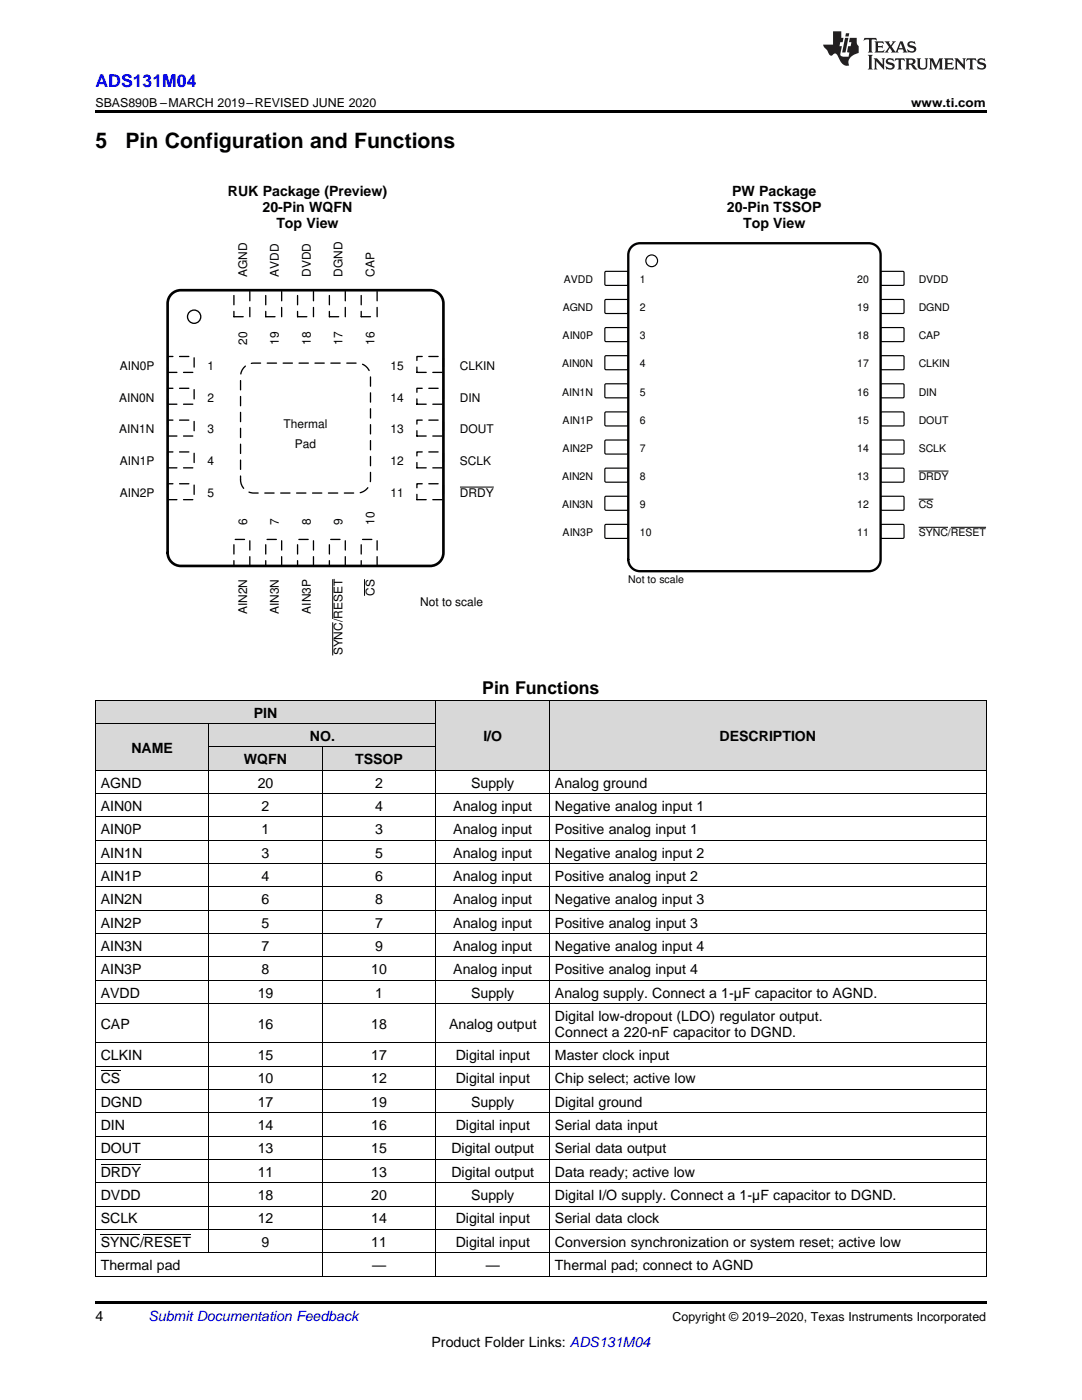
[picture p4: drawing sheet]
<svg xmlns="http://www.w3.org/2000/svg" width="216mm" height="279mm" viewBox="0 0 216 279" stroke-linecap="round" stroke-linejoin="round" font-family="sans-serif">
<g fill="#d8d8d8">
<path d="M87 139.8h22.7v14h-22.7z"/>
<path d="M109.7 139.8h87.1v14h-87.1z"/>
<path d="M19 144.5h22.7v9.3h-22.7z"/>
<path d="M41.7 149.1h22.6v4.7h-22.6z"/>
<path d="M64.3 149.1h22.7v4.7h-22.7z"/>
<path d="M41.7 144.5h22.6v4.6h-22.6z"/>
<path d="M64.3 144.5h22.7v4.6h-22.7z"/>
<path d="M19 139.8h22.7v4.7h-22.7z"/>
<path d="M41.7 139.8h22.6v4.7h-22.6z"/>
<path d="M64.3 139.8h22.7v4.7h-22.7z"/>
</g>
<path d="M19 254.7h.2zM64.2 254.7h.1zM86.9 254.7h.1zM109.6 254.7h.1zM196.7 254.7h.1zM19 259.7h177.8v.5h-177.8z" fill="#000"/>
<g fill="none" stroke="#000" stroke-width=".2">
<path d="M19 139.8h177.8M19.1 139.8v114.9M87 139.8v114.9M109.6 139.8v114.9M196.8 139.8v114.9M19 158.4h177.8M19 153.7h177.8M19 144.4h68M41.6 144.4v105.7M41.7 149.1h45.3M64.3 149.1v105.6M19 177h177.8"/>
<path d="M19 172.3h177.8M19 167.7h177.8M19 163h177.8M19 195.6h177.8M19 191h177.8M19 186.3h177.8M19 181.7h177.8M19 217.4h177.8M19 212.8h177.8M19 208.1h177.8M19 200.3h177.8M19 236.1h177.8"/>
<path d="M19 231.4h177.8M19 226.7h177.8M19 222.1h177.8M19 254.7h177.8M19 250h177.8M19 245.4h177.8M19 240.7h177.8"/>
</g>
<path d="M46.7 57.9h3.2v5.3h-3.2z" fill-rule="evenodd" fill="#fff"/>
<path d="M46.7 57.9h3.2v5.3h-3.2z" fill="none" stroke="#000" stroke-width=".26" stroke-dasharray="1.9 1.3"/>
<path d="M46.7 107.7h3.2v5.2h-3.2z" fill-rule="evenodd" fill="#fff"/>
<path d="M46.7 107.7h3.2v5.2h-3.2z" fill="none" stroke="#000" stroke-width=".26" stroke-dasharray="1.9 1.3"/>
<path d="M33.4 71.1h5.3v3.2h-5.3z" fill-rule="evenodd" fill="#fff"/>
<path d="M33.4 71.1h5.3v3.2h-5.3z" fill="none" stroke="#000" stroke-width=".26" stroke-dasharray="1.9 1.3"/>
<path d="M83.2 71.1h5.3v3.2h-5.3z" fill-rule="evenodd" fill="#fff"/>
<path d="M83.2 71.1h5.3v3.2h-5.3z" fill="none" stroke="#000" stroke-width=".26" stroke-dasharray="1.9 1.3"/>
<path d="M53 57.9h3.2v5.3h-3.2z" fill-rule="evenodd" fill="#fff"/>
<path d="M53 57.9h3.2v5.3h-3.2z" fill="none" stroke="#000" stroke-width=".26" stroke-dasharray="1.9 1.3"/>
<path d="M53 107.7h3.2v5.2h-3.2z" fill-rule="evenodd" fill="#fff"/>
<path d="M53 107.7h3.2v5.2h-3.2z" fill="none" stroke="#000" stroke-width=".26" stroke-dasharray="1.9 1.3"/>
<path d="M33.4 77.5h5.3v3.2h-5.3z" fill-rule="evenodd" fill="#fff"/>
<path d="M33.4 77.5h5.3v3.2h-5.3z" fill="none" stroke="#000" stroke-width=".26" stroke-dasharray="1.9 1.3"/>
<path d="M83.2 77.5h5.3v3.2h-5.3z" fill-rule="evenodd" fill="#fff"/>
<path d="M83.2 77.5h5.3v3.2h-5.3z" fill="none" stroke="#000" stroke-width=".26" stroke-dasharray="1.9 1.3"/>
<path d="M59.4 57.9h3.2v5.3h-3.2z" fill-rule="evenodd" fill="#fff"/>
<path d="M59.4 57.9h3.2v5.3h-3.2z" fill="none" stroke="#000" stroke-width=".26" stroke-dasharray="1.9 1.3"/>
<path d="M59.4 107.7h3.2v5.2h-3.2z" fill-rule="evenodd" fill="#fff"/>
<path d="M59.4 107.7h3.2v5.2h-3.2z" fill="none" stroke="#000" stroke-width=".26" stroke-dasharray="1.9 1.3"/>
<path d="M33.4 83.8h5.3v3.2h-5.3z" fill-rule="evenodd" fill="#fff"/>
<path d="M33.4 83.8h5.3v3.2h-5.3z" fill="none" stroke="#000" stroke-width=".26" stroke-dasharray="1.9 1.3"/>
<path d="M83.2 83.8h5.3v3.2h-5.3z" fill-rule="evenodd" fill="#fff"/>
<path d="M83.2 83.8h5.3v3.2h-5.3z" fill="none" stroke="#000" stroke-width=".26" stroke-dasharray="1.9 1.3"/>
<path d="M65.7 57.9h3.2v5.3h-3.2z" fill-rule="evenodd" fill="#fff"/>
<path d="M65.7 57.9h3.2v5.3h-3.2z" fill="none" stroke="#000" stroke-width=".26" stroke-dasharray="1.9 1.3"/>
<path d="M65.7 107.7h3.2v5.2h-3.2z" fill-rule="evenodd" fill="#fff"/>
<path d="M65.7 107.7h3.2v5.2h-3.2z" fill="none" stroke="#000" stroke-width=".26" stroke-dasharray="1.9 1.3"/>
<path d="M66.4 115.6v7.9M66.4 124.2v6.6" fill="none" stroke="#000" stroke-width=".2"/>
<path d="M33.4 90.2h5.3v3.2h-5.3z" fill-rule="evenodd" fill="#fff"/>
<path d="M33.4 90.2h5.3v3.2h-5.3z" fill="none" stroke="#000" stroke-width=".26" stroke-dasharray="1.9 1.3"/>
<path d="M83.2 90.2h5.3v3.2h-5.3z" fill-rule="evenodd" fill="#fff"/>
<path d="M83.2 90.2h5.3v3.2h-5.3z" fill="none" stroke="#000" stroke-width=".26" stroke-dasharray="1.9 1.3"/>
<path d="M72.1 57.9h3.2v5.3h-3.2z" fill-rule="evenodd" fill="#fff"/>
<path d="M72.1 57.9h3.2v5.3h-3.2z" fill="none" stroke="#000" stroke-width=".26" stroke-dasharray="1.9 1.3"/>
<path d="M72.1 107.7h3.2v5.2h-3.2z" fill-rule="evenodd" fill="#fff"/>
<path d="M72.1 107.7h3.2v5.2h-3.2z" fill="none" stroke="#000" stroke-width=".26" stroke-dasharray="1.9 1.3"/>
<path d="M72.7 115.6v3.3" fill="none" stroke="#000" stroke-width=".2"/>
<path d="M33.4 96.5h5.3v3.2h-5.3z" fill-rule="evenodd" fill="#fff"/>
<path d="M33.4 96.5h5.3v3.2h-5.3z" fill="none" stroke="#000" stroke-width=".26" stroke-dasharray="1.9 1.3"/>
<path d="M83.2 96.5h5.3v3.2h-5.3z" fill-rule="evenodd" fill="#fff"/>
<path d="M83.2 96.5h5.3v3.2h-5.3z" fill="none" stroke="#000" stroke-width=".26" stroke-dasharray="1.9 1.3"/>
<path d="M91.8 97.2h6.7" fill="none" stroke="#000" stroke-width=".2"/>
<circle cx="38.7" cy="63.2" r="1.32" fill="none" stroke="#000" stroke-width=".26"/>
<path d="M34.4 58.5l1.1-.5 .6-.1h49.7a2.65 2.65 0 0 1 2.7 2.7v49.7a2.65 2.65 0 0 1-2.7 2.6h-49.7a2.64 2.64 0 0 1-2.7-2.6v-49.7a2.64 2.64 0 0 1 1-2.1z" fill="none" stroke="#000" stroke-width=".53"/>
<path d="M49 73l1-.5h.6h20.7a2.65 2.65 0 0 1 2.6 2.6v20.7a2.65 2.65 0 0 1-2.6 2.6h-20.7a2.64 2.64 0 0 1-2.6-2.6v-20.7a2.64 2.64 0 0 1 1-2.1z" fill-rule="evenodd" fill="#fff"/>
<path d="M49 73l1-.5h.6h20.7a2.65 2.65 0 0 1 2.6 2.6v20.7a2.65 2.65 0 0 1-2.6 2.6h-20.7a2.64 2.64 0 0 1-2.6-2.6v-20.7a2.64 2.64 0 0 1 1-2.1z" fill="none" stroke="#000" stroke-width=".26" stroke-dasharray="1.9 1.3"/>
<path d="M120.8 54.2h4.5v2.7h-4.5z" fill-rule="evenodd" fill="#fff"/>
<path d="M120.8 54.2h4.5v2.7h-4.5z" fill="none" stroke="#000" stroke-width=".23"/>
<path d="M175.8 54.2h4.5v2.7h-4.5z" fill-rule="evenodd" fill="#fff"/>
<path d="M175.8 54.2h4.5v2.7h-4.5z" fill="none" stroke="#000" stroke-width=".23"/>
<path d="M120.8 59.8h4.5v2.7h-4.5z" fill-rule="evenodd" fill="#fff"/>
<path d="M120.8 59.8h4.5v2.7h-4.5z" fill="none" stroke="#000" stroke-width=".23"/>
<path d="M175.8 59.8h4.5v2.7h-4.5z" fill-rule="evenodd" fill="#fff"/>
<path d="M175.8 59.8h4.5v2.7h-4.5z" fill="none" stroke="#000" stroke-width=".23"/>
<path d="M120.8 65.4h4.5v2.7h-4.5z" fill-rule="evenodd" fill="#fff"/>
<path d="M120.8 65.4h4.5v2.7h-4.5z" fill="none" stroke="#000" stroke-width=".23"/>
<path d="M175.8 65.4h4.5v2.7h-4.5z" fill-rule="evenodd" fill="#fff"/>
<path d="M175.8 65.4h4.5v2.7h-4.5z" fill="none" stroke="#000" stroke-width=".23"/>
<path d="M120.8 71.1h4.5v2.6h-4.5z" fill-rule="evenodd" fill="#fff"/>
<path d="M120.8 71.1h4.5v2.6h-4.5z" fill="none" stroke="#000" stroke-width=".23"/>
<path d="M175.8 71.1h4.5v2.6h-4.5z" fill-rule="evenodd" fill="#fff"/>
<path d="M175.8 71.1h4.5v2.6h-4.5z" fill="none" stroke="#000" stroke-width=".23"/>
<path d="M120.8 76.7h4.5v2.6h-4.5z" fill-rule="evenodd" fill="#fff"/>
<path d="M120.8 76.7h4.5v2.6h-4.5z" fill="none" stroke="#000" stroke-width=".23"/>
<path d="M175.8 76.7h4.5v2.6h-4.5z" fill-rule="evenodd" fill="#fff"/>
<path d="M175.8 76.7h4.5v2.6h-4.5z" fill="none" stroke="#000" stroke-width=".23"/>
<path d="M120.8 82.3h4.5v2.6h-4.5z" fill-rule="evenodd" fill="#fff"/>
<path d="M120.8 82.3h4.5v2.6h-4.5z" fill="none" stroke="#000" stroke-width=".23"/>
<path d="M175.8 82.3h4.5v2.6h-4.5z" fill-rule="evenodd" fill="#fff"/>
<path d="M175.8 82.3h4.5v2.6h-4.5z" fill="none" stroke="#000" stroke-width=".23"/>
<path d="M120.8 87.9h4.5v2.7h-4.5z" fill-rule="evenodd" fill="#fff"/>
<path d="M120.8 87.9h4.5v2.7h-4.5z" fill="none" stroke="#000" stroke-width=".23"/>
<path d="M175.8 87.9h4.5v2.7h-4.5z" fill-rule="evenodd" fill="#fff"/>
<path d="M175.8 87.9h4.5v2.7h-4.5z" fill="none" stroke="#000" stroke-width=".23"/>
<path d="M120.8 93.5h4.5v2.7h-4.5z" fill-rule="evenodd" fill="#fff"/>
<path d="M120.8 93.5h4.5v2.7h-4.5z" fill="none" stroke="#000" stroke-width=".23"/>
<path d="M175.8 93.5h4.5v2.7h-4.5z" fill-rule="evenodd" fill="#fff"/>
<path d="M175.8 93.5h4.5v2.7h-4.5z" fill="none" stroke="#000" stroke-width=".23"/>
<path d="M183.3 94h6" fill="none" stroke="#000" stroke-width=".2"/>
<path d="M120.8 99.1h4.5v2.7h-4.5z" fill-rule="evenodd" fill="#fff"/>
<path d="M120.8 99.1h4.5v2.7h-4.5z" fill="none" stroke="#000" stroke-width=".23"/>
<path d="M175.8 99.1h4.5v2.7h-4.5z" fill-rule="evenodd" fill="#fff"/>
<path d="M175.8 99.1h4.5v2.7h-4.5z" fill="none" stroke="#000" stroke-width=".23"/>
<path d="M183.3 99.6h2.9" fill="none" stroke="#000" stroke-width=".2"/>
<path d="M120.8 104.7h4.5v2.7h-4.5z" fill-rule="evenodd" fill="#fff"/>
<path d="M120.8 104.7h4.5v2.7h-4.5z" fill="none" stroke="#000" stroke-width=".23"/>
<path d="M175.8 104.7h4.5v2.7h-4.5z" fill-rule="evenodd" fill="#fff"/>
<g fill="none" stroke="#000" stroke-width=".23">
<path d="M175.8 104.7h4.5v2.7h-4.5z"/>
<circle cx="130" cy="52" r="1.17"/>
</g>
<path d="M183.3 105.2h5.9M189.7 105.2h7.1" fill="none" stroke="#000" stroke-width=".2"/>
<path d="M125.9 49.4a2.33 2.33 0 0 1 1.8-.9h45.7a2.34 2.34 0 0 1 2.3 2.4v60.8a2.34 2.34 0 0 1-2.3 2.3h-45.7a2.34 2.34 0 0 1-2.3-2.3v-60.8v-.6z" fill="none" stroke="#000" stroke-width=".47"/>
<path d="M19 22h177.8v.5h-177.8z" fill="#000"/>
<g fill="#231f20">
<path d="M172.5 7.6l-.1 .5 .4-.2h.6v.1v2.1l-.2 .4h.9l-.2-.4v-2.1l.1-.1h.5l.5 .2-.2-.5zM174.5 8.3l.2 .3v1.5l-.2 .4h1.8l.2-.6a1.04 1.04 0 0 1-1.3 .2v-.7h.6l.3 .2v-.6l-.3 .2h-.6v-.6l.8-.1 .4 .3-.2-.5zM176.5 8.3l.9 1.1-.9 1.1h.8l-.2-.2 .4-.7 .5 .7-.2 .2h1.5l-.2-.2 .2-.4h.9l.1 .4-.2 .2h1l-.3-.3-.7-1.9h-.5l-.9 2-.8-1 .9-1h-.8l.1 .3-.4 .5-.3-.6 .1-.2zM179.7 8.6l.4 1h-.7zM181.3 8.4a.63 .63 0 0 0-.2 .7 .63 .63 0 0 0 .6 .4l.6 .2 .1 .2a.75 .75 0 0 1-.7 .4 .75 .75 0 0 1-.6-.5l.1 .7 .1-.1a1.11 1.11 0 0 0 1.5-.6 1.13 1.13 0 0 0-1.2-.8l-.1-.4a1.04 1.04 0 0 1 1.2 .2l-.2-.5-.2 .1-.4-.2zM173.2 10.9l.2 .4v2.2l-.2 .4h1l-.3-.4v-2.2l.3-.4zM174.3 11.6l.3 .4v1.5l-.3 .4h.8l-.2-.4v-1.3l1.5 1.7v-1.9l.2-.4h-.7l.2 .4v.9l-1.1-1.3zM177 11.8a.62 .62 0 0 0-.2 .7 .62 .62 0 0 0 .6 .4l.6 .1 .1 .3a.76 .76 0 0 1-.7 .3 .76 .76 0 0 1-.7-.4l.2 .7 .1-.1a1.11 1.11 0 0 0 1.5-.6 1.13 1.13 0 0 0-1.2-.8l-.1-.4a1.04 1.04 0 0 1 1.2 .2l-.2-.6-.2 .1-.5-.1zM178.7 11.6l-.2 .6a.61 .61 0 0 1 .8-.3v1.6l-.2 .4h.9l-.2-.4v-1.6a.63 .63 0 0 1 .7 .3l-.1-.6zM180.6 11.6l.3 .4v1.5l-.3 .4h1l-.2-.2-.1-.8 .6 .2a.76 .76 0 0 0 1.2 .7l-1-1a.58 .58 0 0 0 .6-.5 .58 .58 0 0 0-.5-.6zM181.4 11.9h.1a.45 .45 0 0 1 .5 .1 .45 .45 0 0 1 .1 .5l-.8 .2zM182.9 11.6l.2 .2a2.17 2.17 0 0 0 .3 1.9 .99 .99 0 0 0 1.6-.6v-1.1l.2-.4h-.7l.2 .2a1.92 1.92 0 0 1-.2 1.8 .6 .6 0 0 1-.9-.5v-1.1l.2-.4zM185.4 11.6l.2 .4v1.5l-.2 .4h.7l-.2-.4v-1.4l.8 1.8 .8-1.8v1.4l-.2 .4h.9l-.2-.4v-1.5l.2-.4h-.8l-.6 1.5-.6-1.5zM188.4 11.6l.2 .4v1.5l-.2 .4h1.8l.1-.6a1.04 1.04 0 0 1-1.2 .1v-.6h.5l.4 .2v-.6l-.4 .2h-.5v-.7h.8l.3 .3-.1-.6zM190.5 11.6l.2 .4v1.5l-.2 .4h.7l-.2-.4v-1.3l1.5 1.7v-1.9l.2-.4h-.7l.2 .4v.9l-1.1-1.3zM192.9 11.6l-.1 .6a.61 .61 0 0 1 .7-.3l.1 1.6-.3 .4h1l-.3-.4 .1-1.6a.63 .63 0 0 1 .7 .3l-.1-.6zM195.2 11.8a.62 .62 0 0 0-.2 .7 .62 .62 0 0 0 .6 .4l.6 .1 .1 .3a.76 .76 0 0 1-.7 .3 .76 .76 0 0 1-.6-.4l.1 .7 .1-.1a1.11 1.11 0 0 0 1.6-.6 1.13 1.13 0 0 0-1.3-.8l-.1-.4a1.04 1.04 0 0 1 1.2 .2l-.1-.6-.2 .1-.5-.1z"/>
<path d="M166.2 6.3v2.6h-1.9v.4l.8 .9a.91 .91 0 0 0 1 .8 .56 .56 0 0 1 .5-.3 .56 .56 0 0 1 .5 .3l.4 .8a1.53 1.53 0 0 0 1.9 1.2 1.54 1.54 0 0 1 1-2.1l.9-.3v-1.4a1.52 1.52 0 0 1-.4-1.6h-1.3l-.2 .8h.5l-.2 .8h-.5l-.1 1v.2l.4 .1-.2 .8a1.93 1.93 0 0 1-1.6-.3l.3-1.8h-.5l.2-.8h.4l.2-.8h-.4v-1.3zM168.6 7.6l-.6 2.9h.7l.6-2.9zM168.8 6.6l-.1 .7h.6l.2-.7z"/>
</g>
<path d="M20.1 213.7h3.9M20.1 232.4h8M20.1 246.3h7.8M28.7 246.3h9.4" fill="none" stroke="#000" stroke-width=".2"/>
<g font-size="4.2">
<text x="19" y="29.6">5</text>
<text x="25" y="29.6">Pin Configuration and Functions</text>
</g>
<text font-size="3.5" fill="#00f" x="19" y="17.3">ADS131M04</text>
<text font-size="3.5" x="96.2" y="138.5">Pin Functions</text>
<g font-size="2.8">
<text x="45.5" y="39.1">RUK Package (Preview)</text>
<text x="146.1" y="39.1">PW Package</text>
<text x="52.4" y="42.3">20-Pin WQFN</text>
<text x="55.1" y="45.4">Top View</text>
<text x="145.1" y="42.3">20-Pin TSSOP</text>
<text x="148.3" y="45.5">Top View</text>
<text x="50.7" y="143.2">PIN</text>
<text x="61.8" y="147.8">NO.</text>
<text x="96.4" y="147.8">I/O</text>
<text x="143.6" y="147.8">DESCRIPTION</text>
<text x="26.2" y="150.2">NAME</text>
<text x="48.7" y="152.5">WQFN</text>
<text x="70.9" y="152.5">TSSOP</text>
<text x="20.1" y="157.2">AGND</text>
<text x="20.1" y="161.8">AIN0N</text>
<text x="51.4" y="157.2">20</text>
<text x="52.2" y="161.8">2</text>
<text x="74.9" y="157.2">2</text>
<text x="74.9" y="161.8">4</text>
<text x="90.5" y="161.8">Analog input</text>
<text x="94" y="157.2">Supply</text>
<text x="110.7" y="157.2">Analog ground</text>
<text x="110.7" y="161.8">Negative analog input 1</text>
<text x="20.1" y="166.5">AIN0P</text>
<text x="52.2" y="166.5">1</text>
<text x="74.9" y="166.5">3</text>
<text x="90.5" y="166.5">Analog input</text>
<text x="110.7" y="166.5">Positive analog input 1</text>
<text x="20.1" y="171.1">AIN1N</text>
<text x="52.2" y="171.1">3</text>
<text x="74.9" y="171.1">5</text>
<text x="90.5" y="171.1">Analog input</text>
<text x="110.7" y="171.1">Negative analog input 2</text>
<text x="20.1" y="175.8">AIN1P</text>
<text x="52.2" y="175.8">4</text>
<text x="74.9" y="175.8">6</text>
<text x="90.5" y="175.8">Analog input</text>
<text x="110.7" y="175.8">Positive analog input 2</text>
<text x="20.1" y="180.4">AIN2N</text>
<text x="20.1" y="185.1">AIN2P</text>
<text x="52.2" y="180.4">6</text>
<text x="52.2" y="185.1">5</text>
<text x="74.9" y="180.4">8</text>
<text x="74.9" y="185.1">7</text>
<text x="90.5" y="180.4">Analog input</text>
<text x="90.5" y="185.1">Analog input</text>
<text x="110.7" y="180.4">Negative analog input 3</text>
<text x="110.7" y="185.1">Positive analog input 3</text>
<text x="20.1" y="189.8">AIN3N</text>
<text x="52.2" y="189.8">7</text>
<text x="74.9" y="189.8">9</text>
<text x="90.5" y="189.8">Analog input</text>
<text x="110.7" y="189.8">Negative analog input 4</text>
<text x="20.1" y="194.4">AIN3P</text>
<text x="52.2" y="194.4">8</text>
<text x="74.1" y="194.4">10</text>
<text x="90.5" y="194.4">Analog input</text>
<text x="110.7" y="194.4">Positive analog input 4</text>
<text x="20.1" y="199.1">AVDD</text>
<text x="51.4" y="199.1">19</text>
<text x="74.9" y="199.1">1</text>
<text x="94" y="199.1">Supply</text>
<text x="110.7" y="199.1">Analog supply. Connect a 1-µF capacitor to AGND.</text>
<text x="110.7" y="203.7">Digital low-dropout (LDO) regulator output.</text>
<text x="20.1" y="205.3">CAP</text>
<text x="51.4" y="205.3">16</text>
<text x="74.1" y="205.3">18</text>
<text x="89.6" y="205.3">Analog output</text>
<text x="110.7" y="206.9">Connect a 220-nF capacitor to DGND.</text>
<text x="20.1" y="211.6">CLKIN</text>
<text x="51.4" y="211.6">15</text>
<text x="74.1" y="211.6">17</text>
<text x="90.9" y="211.6">Digital input</text>
<text x="110.7" y="211.6">Master clock input</text>
<text x="20.1" y="216.2">CS</text>
<text x="20.1" y="220.9">DGND</text>
<text x="51.4" y="216.2">10</text>
<text x="51.4" y="220.9">17</text>
<text x="74.1" y="216.2">12</text>
<text x="74.1" y="220.9">19</text>
<text x="90.9" y="216.2">Digital input</text>
<text x="94" y="220.9">Supply</text>
<text x="110.7" y="216.2">Chip select; active low</text>
<text x="110.7" y="220.9">Digital ground</text>
<text x="20.1" y="225.5">DIN</text>
<text x="51.4" y="225.5">14</text>
<text x="74.1" y="225.5">16</text>
<text x="90.9" y="225.5">Digital input</text>
<text x="110.7" y="225.5">Serial data input</text>
<text x="20.1" y="230.2">DOUT</text>
<text x="51.4" y="230.2">13</text>
<text x="74.1" y="230.2">15</text>
<text x="90.1" y="230.2">Digital output</text>
<text x="110.7" y="230.2">Serial data output</text>
<text x="20.1" y="234.8">DRDY</text>
<text x="20.1" y="239.5">DVDD</text>
<text x="51.4" y="234.8">11</text>
<text x="51.4" y="239.5">18</text>
<text x="74.1" y="234.8">13</text>
<text x="74.1" y="239.5">20</text>
<text x="90.1" y="234.8">Digital output</text>
<text x="94" y="239.5">Supply</text>
<text x="110.7" y="234.8">Data ready; active low</text>
<text x="110.7" y="239.5">Digital I/O supply. Connect a 1-µF capacitor to DGND.</text>
<text x="20.1" y="244.2">SCLK</text>
<text x="51.4" y="244.2">12</text>
<text x="74.1" y="244.2">14</text>
<text x="90.9" y="244.2">Digital input</text>
<text x="110.7" y="244.2">Serial data clock</text>
<text x="20.1" y="248.8">SYNC/RESET</text>
<text x="52.2" y="248.8">9</text>
<text x="74.1" y="248.8">11</text>
<text x="90.9" y="248.8">Digital input</text>
<text x="110.7" y="248.8">Conversion synchronization or system reset; active low</text>
<text x="20.1" y="253.5">Thermal pad</text>
<text x="74.3" y="253.5">—</text>
<text x="96.9" y="253.5">—</text>
<text x="110.7" y="253.5">Thermal pad; connect to AGND</text>
<text x="19" y="263.6">4</text>
<text x="86.1" y="268.9">Product Folder Links: ADS131M04</text>
</g>
<text font-size="2.8" fill="#0000c8" x="29.6" y="263.6">Submit Documentation Feedback</text>
<g font-size="2.5">
<text x="19" y="21.4">SBAS890B –MARCH 2019–REVISED JUNE 2020</text>
<text x="181.8" y="21.4">www.ti.com</text>
<text x="134.2" y="263.6">Copyright © 2019–2020, Texas Instruments Incorporated</text>
</g>
<g font-size="2.4">
<text x="49.3" y="55.3" transform="rotate(-90 49.3 55.3)">AGND</text>
<text x="55.7" y="55.3" transform="rotate(-90 55.7 55.3)">AVDD</text>
<text x="62" y="55.3" transform="rotate(-90 62 55.3)">DVDD</text>
<text x="68.4" y="55.3" transform="rotate(-90 68.4 55.3)">DGND</text>
<text x="74.7" y="55.3" transform="rotate(-90 74.7 55.3)">CAP</text>
<text x="49.3" y="68.8" transform="rotate(-90 49.3 68.8)">20</text>
<text x="55.7" y="68.8" transform="rotate(-90 55.7 68.8)">19</text>
<text x="62" y="68.8" transform="rotate(-90 62 68.8)">18</text>
<text x="68.4" y="68.8" transform="rotate(-90 68.4 68.8)">17</text>
<text x="74.7" y="68.8" transform="rotate(-90 74.7 68.8)">16</text>
<text x="23.9" y="73.8">AIN0P</text>
<text x="41.4" y="73.8">1</text>
<text x="77.9" y="73.8">15</text>
<text x="91.8" y="73.8">CLKIN</text>
<text x="23.8" y="80.1">AIN0N</text>
<text x="41.4" y="80.1">2</text>
<text x="77.9" y="80.1">14</text>
<text x="91.8" y="80.1">DIN</text>
<text x="23.8" y="86.5">AIN1N</text>
<text x="41.4" y="86.5">3</text>
<text x="56.6" y="85.4">Thermal</text>
<text x="58.8" y="89.4">Pad</text>
<text x="77.9" y="86.5">13</text>
<text x="91.8" y="86.5">DOUT</text>
<text x="23.9" y="92.8">AIN1P</text>
<text x="41.4" y="92.8">4</text>
<text x="77.9" y="92.8">12</text>
<text x="91.8" y="92.8">SCLK</text>
<text x="23.9" y="99.2">AIN2P</text>
<text x="41.4" y="99.2">5</text>
<text x="77.9" y="99.2">11</text>
<text x="91.8" y="99.2">DRDY</text>
<text x="49.3" y="104.7" transform="rotate(-90 49.3 104.7)">6</text>
<text x="55.7" y="104.7" transform="rotate(-90 55.7 104.7)">7</text>
<text x="62" y="104.7" transform="rotate(-90 62 104.7)">8</text>
<text x="68.4" y="104.7" transform="rotate(-90 68.4 104.7)">9</text>
<text x="74.7" y="104.7" transform="rotate(-90 74.7 104.7)">10</text>
<text x="74.7" y="118.9" transform="rotate(-90 74.7 118.9)">CS</text>
<text x="49.3" y="122.6" transform="rotate(-90 49.3 122.6)">AIN2N</text>
<text x="55.7" y="122.6" transform="rotate(-90 55.7 122.6)">AIN3N</text>
<text x="62" y="122.5" transform="rotate(-90 62 122.5)">AIN3P</text>
<text x="83.8" y="120.9">Not to scale</text>
<text x="68.4" y="130.8" transform="rotate(-90 68.4 130.8)">SYNC/RESET</text>
</g>
<g font-size="2.1">
<text x="112.5" y="56.5">AVDD</text>
<text x="127.7" y="56.5">1</text>
<text x="171" y="56.5">20</text>
<text x="183.3" y="56.5">DVDD</text>
<text x="112.3" y="62.1">AGND</text>
<text x="127.7" y="62.1">2</text>
<text x="171" y="62.1">19</text>
<text x="183.3" y="62.1">DGND</text>
<text x="112.3" y="67.7">AIN0P</text>
<text x="127.7" y="67.7">3</text>
<text x="171" y="67.7">18</text>
<text x="183.3" y="67.7">CAP</text>
<text x="112.2" y="73.3">AIN0N</text>
<text x="127.7" y="73.3">4</text>
<text x="171" y="73.3">17</text>
<text x="183.3" y="73.3">CLKIN</text>
<text x="112.2" y="78.9">AIN1N</text>
<text x="127.7" y="78.9">5</text>
<text x="171" y="78.9">16</text>
<text x="183.3" y="78.9">DIN</text>
<text x="112.3" y="84.5">AIN1P</text>
<text x="127.7" y="84.5">6</text>
<text x="171" y="84.5">15</text>
<text x="183.3" y="84.5">DOUT</text>
<text x="112.2" y="95.8">AIN2N</text>
<text x="112.3" y="90.2">AIN2P</text>
<text x="127.7" y="90.2">7</text>
<text x="127.7" y="95.8">8</text>
<text x="171" y="90.2">14</text>
<text x="171" y="95.8">13</text>
<text x="183.3" y="90.2">SCLK</text>
<text x="183.3" y="95.8">DRDY</text>
<text x="112.2" y="101.4">AIN3N</text>
<text x="127.7" y="101.4">9</text>
<text x="171" y="101.4">12</text>
<text x="183.3" y="101.4">CS</text>
<text x="112.3" y="107">AIN3P</text>
<text x="127.7" y="107">10</text>
<text x="171" y="107">11</text>
<text x="183.3" y="107">SYNC/RESET</text>
<text x="125.4" y="116.3">Not to scale</text>
</g>
</svg>
